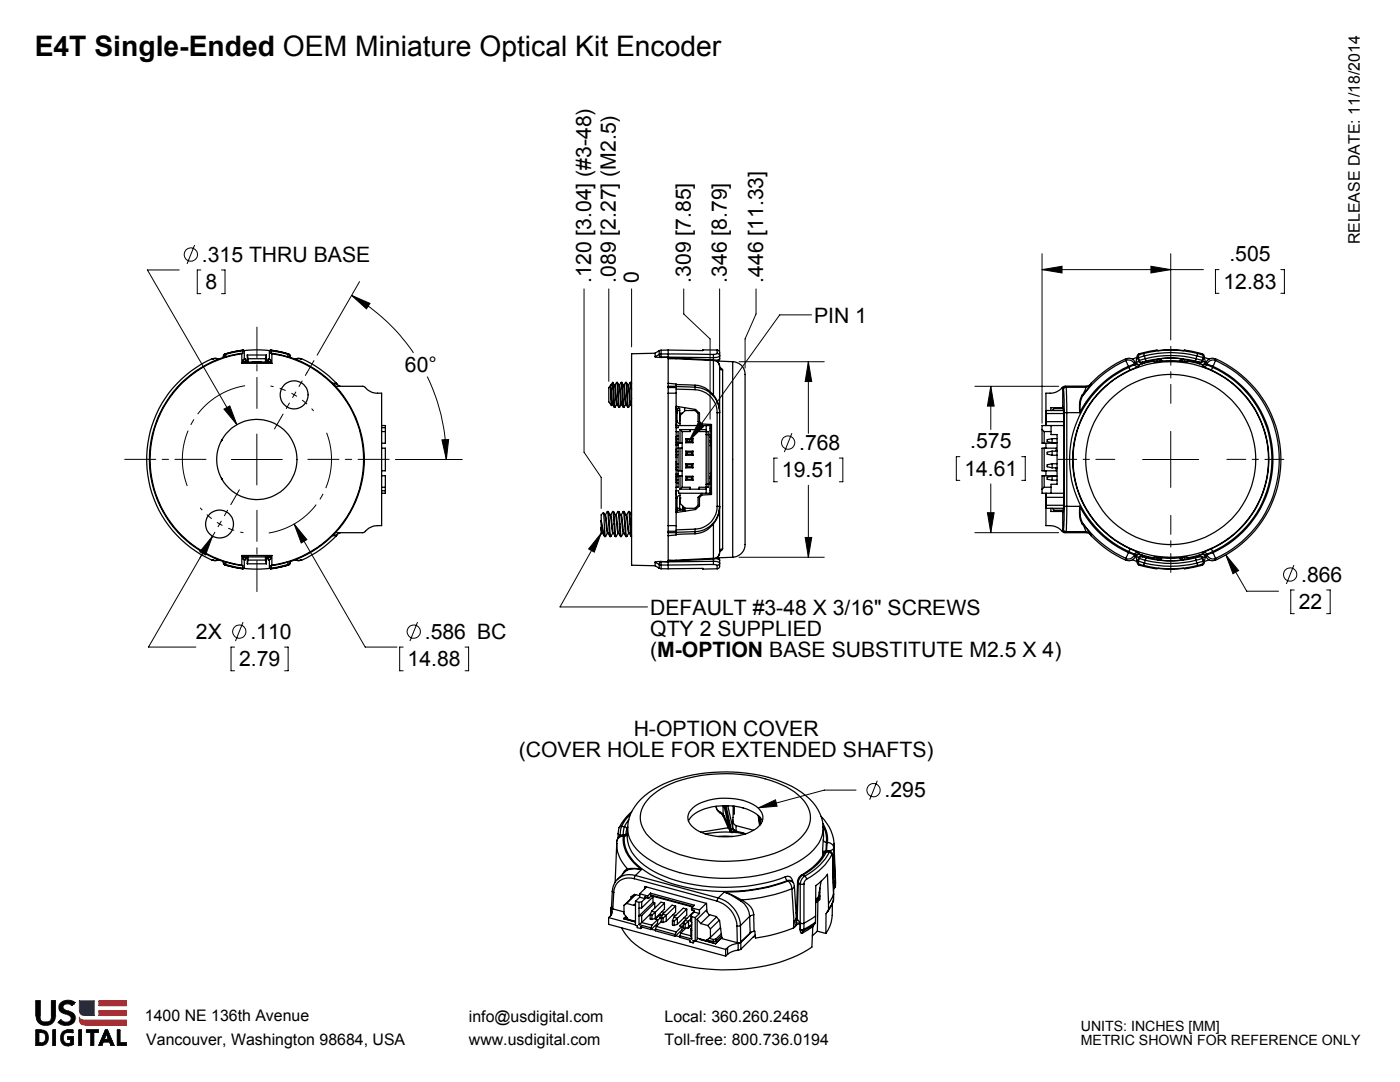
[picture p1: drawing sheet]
<svg xmlns="http://www.w3.org/2000/svg" width="279mm" height="216mm" viewBox="0 0 279 216" stroke-linecap="round" stroke-linejoin="round" font-family="sans-serif">
<g fill="none" stroke="#191924" stroke-width=".2">
<path d="M7.2 202.7a1.92 1.92 0 0 0 1.9 1.9 1.92 1.92 0 0 0 1.9-1.9v-3h-.7v3M7.2 202.7h.1M7.2 205.5a2.11 2.11 0 0 1 2.2 .6 1.6 1.6 0 0 1-1.2 2.5h-1zM7.7 206h.6a1.06 1.06 0 0 1 .9 .9 1.06 1.06 0 0 1-.7 1.2h-.8zM8.2 208.6h.1M8.3 206h.1M9.1 203.9h.1M10.3 202.7h.1M10.3 202.7a1.07 1.07 0 0 1-.4 1.1 1.07 1.07 0 0 1-1.2 .1l-.3-.1-.4-.5v-3.6h-.8v3M10.6 205.5h.5v3.1h-.5zM11.6 204l.1 .1M13.4 205.5a1.64 1.64 0 0 0-1.4 1.4 1.64 1.64 0 0 0 .9 1.7l.6 .1"/>
<path d="M13.4 205.5h.1M13.4 205.5h1.1v.6l-.4-.1a1.13 1.13 0 0 0-1.6 1 1.13 1.13 0 0 0 1.4 1.2l.2-.1M13.5 208.7h.1M13.6 201.7a1.47 1.47 0 0 1 1.4 1.7 1.47 1.47 0 0 1-1.8 1.2l-1-.2-.6-.4M13.6 201.7h.1M14.1 208.1h.1M14.1 208.1v-.7h-.6v-.5h1.1v1.5M14.3 200.6a.95 .95 0 0 0-1-.3 .95 .95 0 0 0-.7 .8l.3 .3 .7 .3M14.3 200.6h.1M14.6 208.4l-1.1 .3M14.6 208.4h.1M14.7 200.3h.1"/>
<path d="M15 200a2.17 2.17 0 0 0-3.2 .6 1.23 1.23 0 0 0 .9 1.6l.5 .2a.82 .82 0 0 1 .9 .4 .82 .82 0 0 1-.3 1 1.34 1.34 0 0 1-1.6-.3l-.6 .5M15 200h.1M15 200l-.7 .6M15.8 205.5h.5v3.1h-.5zM17.3 205.5h2.3v.5h-.9v2.6h-.5v-2.6h-.9zM21 205.5h.4l1.4 3.1h-.6l-.3-.7h-1.3l-.3 .7h-.6zM21.2 206.3l.5 1.1h-.9zM23.4 205.5h.5v2.6h1.3v.5h-1.8z"/>
</g>
<path d="M19.8 199.7h5.4v1h-5.4zM15.8 203a.87 .87 0 0 0 1.1 .6h8.3v.9h-8.1a1.17 1.17 0 0 1-1.3-1.5zM19.8 201.7h5.4v.9h-5.4z" fill="none" stroke="#c12026" stroke-width=".2"/>
<path d="M15.8 199.7h3v2.9h-2a.97 .97 0 0 1-1-1.1z" fill="none" stroke="#222b66" stroke-width=".2"/>
<g fill="none" stroke="#808080" stroke-width=".2">
<path d="M13.6 199.6h.1M8 202.7h.1M8.1 208.1h.1M8.3 205.5h.1M9 206.4h.1M9.1 204.6h.1M9.1 203.9h.1M9.7 207v.1M11 202.7h.1M11.7 201h.1M12.1 207.1h.1M12.2 203.5h.1"/>
<path d="M12.6 200.9h.1M12.8 206.3h.1M13.2 202.4h.1M13.2 204.6h.1M13.2 204h.1M13.4 206h.1M13.4 200.3h.1M13.5 208.7h.1M13.6 201.7h.1M14.2 203.2h.1M14.3 200.6h.1M14.6 208.4h.1"/>
<path d="M15 203.1h.1"/>
</g>
<path d="M10.6 205.5v3.1h.5v-3.1zM12.2 200a1.36 1.36 0 0 0-.3 1.5 1.36 1.36 0 0 0 1.3 .9l.2 .1a.78 .78 0 0 1 .8 .9 .78 .78 0 0 1-1.1 .5l-.5-.1-.4-.3-.6 .5 .2 .2a2.04 2.04 0 0 0 3.2-.9 1.55 1.55 0 0 0-1.6-1.6l-.7-.4-.1-.6 .6-.4h.6l.6 .3 .6-.6-.6-.3a2.53 2.53 0 0 0-2.2 .3zM23.4 205.5v3.1h1.8v-.5h-1.3v-2.6zM21.2 206.3l.5 1.1h-.9zM21 205.5l-1.3 3.1h.6l.3-.7h1.3l.3 .7h.6l-1.4-3.1zM17.3 205.5v.5h.9v2.6h.5v-2.6h.9v-.5zM15.8 205.5v3.1h.5v-3.1zM7.7 206l1.1 .2 .3 .4v.6a.86 .86 0 0 1-1 .9h-.4zM7.2 205.5v3.1l1.8-.1 .5-.5 .1-.6v-.8l-.2-.6-.7-.4zM7.2 199.7v3a1.92 1.92 0 0 0 1.9 1.9 1.92 1.92 0 0 0 1.9-1.9v-3h-.7l-.1 3.7a1.39 1.39 0 0 1-1.9 .4l-.2-.3-.1-.6v-3.2zM12.6 205.8l-.5 .9v.9l.4 .7 .8 .4h.7l.6-.3v-1.5h-1.1v.5h.6v.7l-.2 .1-.9-.1-.4-.8 .1-.6 .2-.5 .5-.2 1.1 .1v-.6h-1.2z" fill-rule="evenodd" fill="#000"/>
<path d="M19.8 199.7v1h5.4v-1zM19.8 201.7v.9h5.4v-.9zM15.8 203l.1 .9 .3 .4 .5 .2h8.5v-.9h-8.4l-.7-.2z" fill-rule="evenodd" fill="#c12026"/>
<path d="M15.8 199.7h3v2.9h-2a.88 .88 0 0 1-1-1.1z" fill-rule="evenodd" fill="#222b66"/>
<g fill="none" stroke="#000" stroke-width=".2">
<path d="M35.8 53.9h-6.4l17.9 30.8M38.8 48.9l-1.5 3.8M40.1 53.9h-.7v4.7h.7M44.2 53.9h.7v4.7h-.7M70.2 58.9l3.6 1.6-.7 1.1zM70.2 58.9a37.6 37.6 0 0 1 12.3 11.5M71.8 56.2l-8.5 14.7M116.6 57.6v32.6l3.4 5.1v6.2M121.5 57.6v18.5M126 57.6v11.6M136.5 57.6v5.1l5.2 4.9v16M143.6 57.6v14.2"/>
<path d="M150.9 57.6v5.1l-2.2 4.9v5.8M208 53.8h32.2M208 50.6v33.9M208 53.8l3.9-.7v1.4zM229.7 53.1l3.9 .7-3.9 .7zM233.6 50.6v17.2M243.3 53.8h-.7v4.7h.7M255.6 53.8h.7v4.7h-.7M85.3 75.1a37.5 37.5 0 0 1 3.8 16.6M147.5 72.2h17M161.3 72.2l.7 3.9h-1.3zM161.3 72.2v14.3"/>
<path d="M162 62.8h-6.4l-18.1 25.1M194.6 77.1h16.7M197.7 77.1v8.6M197.7 77.1l.7 3.9h-1.3zM44.7 81.6l1.2-.6 1.4 3.7zM46.2 91.7h10.1M51.3 86.6v10.2M78.9 91.7h13.4M88.2 87.8l1.3-.1-.4 4zM139.3 84.3l1.1 .8-2.9 2.8zM155.2 91.4h-.8v4.7h.8M158 86.4l-1.5 3.8"/>
<path d="M161.3 96.8v14.4M167.5 91.4h.7v4.7h-.7M191.6 91.1h-.7v4.7h.7M197.7 96.6v9.7M203.9 91.1h.7v4.7h-.7M228 91.7h11.2M233.6 86.1v11.2M42.4 107l-12.8 22.1h9.5M42.4 107l-1.4 3.7-1.1-.6zM58.7 104.6l14.2 24.5h6.3M58.7 104.6l2.5 3.1-1.1 .6zM120 106.4l-1.4 3.8-1.1-.7z"/>
<path d="M120 106.4l-8.2 14.7h17.4M147.5 111.2h17M160.7 107.2h1.3l-.7 4zM194.6 106.3h16.7M197.1 102.3h1.3l-.7 4zM244.7 110.7l2.5 3.1-1.1 .7zM244.7 110.7l4.1 7.3h6.4M258.2 112.7l-1.5 3.8M258.3 117.7h-.7v4.7h.7M264.8 117.7h.7v4.7h-.7M46.8 129.1h-.7v4.7h.7M48.5 124.1l-1.5 3.8"/>
<path d="M56.8 129.1h.7v4.7h-.7M80.5 129.1h-.7v4.7h.7M83.3 124.1l-1.5 3.8M92.8 129.1h.7v4.7h-.7M170.9 157.7h-6.4l-13.1 3.5M175.1 155.8l-1.5 3.8M151.4 161.2l3.4-1.6 .3 1.3z"/>
<circle cx="38.1" cy="50.8" r="1.32"/>
<circle cx="157.3" cy="88.3" r="1.32"/>
<circle cx="257.5" cy="114.6" r="1.32"/>
<circle cx="47.8" cy="126" r="1.32"/>
<circle cx="82.6" cy="126" r="1.32"/>
<circle cx="174.3" cy="157.7" r="1.32"/>
</g>
<path d="M58.7 78.8a14.9 14.9 0 0 0-4.7-1.8M58.7 78.8a14.9 14.9 0 0 1 3.9 3.2M43.8 104.6a14.9 14.9 0 0 0 4.8 1.7M43.8 104.6a14.9 14.9 0 0 1-3.9-3.3" fill="none" stroke="#000" stroke-width=".2" stroke-dasharray="15.2 1.3 1.3 1.3" stroke-dashoffset="14.6" stroke-linecap="butt"/>
<path d="M48.9 77a14.9 14.9 0 0 0-11.5 20M53.6 106.4a14.9 14.9 0 0 0 11.6-20" fill="none" stroke="#000" stroke-width=".2" stroke-dasharray="15.2 1.3 1.3 1.3" stroke-dashoffset="3.9" stroke-linecap="butt"/>
<path d="M41.1 91.7h-16.2M51.3 81.5v-16.2M61.4 91.7h16.3M51.3 101.8v16.3" fill="none" stroke="#000" stroke-width=".2" stroke-dasharray="15.2 1.3 1.3 1.3" stroke-dashoffset="9"/>
<path d="M58.7 78.8l2.6-4.4M58.7 78.8l-2.5 4.4M43.8 104.6l-2.5 4.4M43.8 104.6l2.6-4.4" fill="none" stroke="#000" stroke-width=".2" stroke-dasharray="15.2 1.3 1.3 1.3" stroke-dashoffset="14.6"/>
<path d="M61.3 74.4l1.4-2.4M56.2 83.2l-1.4 2.4M41.3 109l-1.4 2.4M46.4 100.2l1.4-2.5" fill="none" stroke="#000" stroke-width=".2" stroke-dasharray="15.2 1.3 1.3 1.3"/>
<path d="M222.5 91.7h-11.4M233.7 80.5v-11.4M244.8 91.7h11.4M233.7 102.8v11.4" fill="none" stroke="#000" stroke-width=".2" stroke-dasharray="15.2 1.3 1.3 1.3" stroke-dashoffset="11.5"/>
<g fill="#000">
<path d="M44.7 81.6l2.6 3.1-1.4-3.7zM42.4 107l-2.5 3.1 1.1 .6zM88.2 87.8l1.3-.1-.4 4zM70.2 58.9l3.6 1.6-.7 1.1zM58.7 104.6l1.4 3.7 1.1-.6zM161.3 72.2l.7 3.9h-1.3zM160.7 107.2h1.3l-.7 4zM197.7 77.1l.7 3.9h-1.3zM197.1 102.3h1.3l-.7 4zM208 53.8l3.9-.7v1.4zM229.7 53.1l3.9 .7-3.9 .7zM244.7 110.7l1.4 3.8 1.1-.7zM151.4 161.2l3.7-.3-.3-1.3z"/>
<path d="M139.3 84.3l1.1 .8-2.9 2.8zM120 106.4l-1.4 3.8-1.1-.7z"/>
</g>
<g fill="none" stroke="#000" stroke-width=".25">
<path d="M42.3 71.6h.2M42.3 71.6a22 22 0 0 0-13 20.1 22 22 0 0 0 13 20.1M42.5 71.6h.1M42.5 71.6l.7-.1 .4 .2M42.5 71.6a1.18 1.18 0 0 1 1.1 .1M44.6 71.3h.1M44.6 71.3a21.4 21.4 0 0 0-14.8 20.4 21.4 21.4 0 0 0 14.8 20.4M44.9 70.6h.1M44.9 70.6l-.2 .2-.1 .5M45 70.6v.1M45 70.6l-.3 .3-.1 .4M45 70.7l-.3 .2-.1 .4"/>
<path d="M45 70.7l.2 .5M45.2 71.2l-.6 .1M48.3 70.6a21.3 21.3 0 0 0-18.3 21.1 21.3 21.3 0 0 0 18.3 21.1M48.3 70.6v1.9M48.3 72.5h6M48.4 70.5l-3.2 .7M48.4 70.5l-.1 .1M48.5 70l-.1 .5M48.5 69.9v.1M48.5 70l-3.5 .7M48.5 69.9l-3.5 .7M48.5 69.8l-3.6 .8"/>
<path d="M48.5 69.8l.3 .2M48.5 72.2l-.2 .3M48.5 69.8v.1M48.5 72.2h5.5M48.8 71.6l-.3 .2v.4M48.8 71.6h.2v.3h.4M48.8 70l1.8-.2 3.2 .2M48.8 70v1.6M49.4 72l-.9 .1M49.4 72l.1 .2M49.4 70.8v1.2M49.4 70.8h3.8"/>
<path d="M49.4 70.8l.1 .8M49.5 72.2h-.4M49.5 71.6h3.5M49.5 71.6v.6M50.3 72.2h1.9M53 72.2h.4M53 71.6v.6M53.2 72l.8 .1M53.2 72l-.2 .2M53.2 70.8v1.2M53.2 70.8l-.2 .8M53.8 71.6l.2 .2v.4"/>
<path d="M53.8 71.6h-.2v.3h-.4M53.8 70v1.6M54 69.8l3.6 .8M54 72.2l.3 .3M54 69.8l-.2 .2M54 69.8v.1M54 69.9l3.5 .7M54 69.9l.1 .1M54.1 70v.5M54.1 70.5l3.3 .7M54.1 70l3.4 .7M54.1 70.5l.2 .1"/>
<path d="M54.3 70.6a21.3 21.3 0 0 1 18.3 21.1 21.3 21.3 0 0 1-18.3 21.1M54.3 70.6v1.9M57.4 71.2l.5 .1M57.5 70.7l.3 .2 .1 .4M57.5 70.7l-.1 .5M57.5 70.6v.1M57.5 70.6a.5 .5 0 0 1 .4 .7M57.5 70.6h.1M57.6 70.6l.3 .3v.4M57.9 71.3a21.4 21.4 0 0 1 14.8 20.4 21.4 21.4 0 0 1-14.8 20.4M57.9 71.3h.1M60 71.6h.1"/>
<path d="M60 71.6l-.3-.1-.7 .2M60 71.6a1.18 1.18 0 0 0-1.1 .1M60 71.6h.2M60.2 71.6h-.2M60.2 71.6a22.1 22.1 0 0 1 7 4.9M66.4 76.5h.8M66.5 76.6h.7M67 77.1h5.5l.3 .1a3.5 3.5 0 0 0 3.4 1.3v26.4a3.7 3.7 0 0 0-3.4 1.2l-.4 .2h-5.4M67.2 76.5v.1M67.2 76.6l.7 .5M121.8 76.9l.3 1.9a3.8 3.8 0 0 0 .5 2.5M121.8 77.6l.4 3.1"/>
<path d="M121.8 77.6l.2 3.3M121.8 76.9v.7M122 76.8l-.2 .1M122.3 76.8l.3 4.5 .5-.6M122.3 76.3v.5M122.3 76.8l-.5 .1M122.3 76.3l-.8 1.1v2.8l.5 .7M122.3 76.3l.3 .6M122.3 76.3l.4 4.9M122.6 76.9l.5 3.8M122.6 76.9h.1M122.7 76.9l.2 1.9a4 4 0 0 0 .6 2.5"/>
<path d="M123 76.3l-.3 .6M123 76.3l.5 5M123.1 76.3h.1M123.2 76.3l.3 .6M123.2 76.3l.4 4.9M123.5 76.9l.5 3.8M123.5 76.9h.1M123.6 76.9l.3 1.9a3.8 3.8 0 0 0 .5 2.5M124 76.3l-.4 .6M124 76.3l.4 5 .5-.6M124 76.3h.1M124.1 76.3l.3 .6"/>
<path d="M124.1 76.3l.4 4.9M124.4 76.9l.5 3.8M124.4 76.9h.1M124.5 76.9l.2 1.9a4 4 0 0 0 .6 2.5M124.5 76.9l.4-.6 .4 5M124.9 76.3h.1M125 76.3l.3 .6M125 76.3l.4 4.9M125.3 76.9l.5 3.8M125.3 76.9h.1M125.4 76.9l.3 1.9a3.5 3.5 0 0 0 .3 2.2M125.4 76.9l.5-.6 .1 1.4"/>
<path d="M125.8 76.3l.2 3.3M125.9 76.3l.1 .3M130.7 70.5v.7M130.7 71.2l1.1 .1M130.7 70.5l-4.7 .1v42.2l4.7 .1M131.6 70.7l.2 .6M131.6 70v.7M131.6 70l-.9 .5M131.6 70.7l-.9 .5M131.8 71.3h1.6l.1 .2M131.8 71.3h.1M131.9 70.6h1.5"/>
<path d="M131.9 70.6v.7M131.9 71.3h-.1M131.9 70.6l-.3 .1M131.9 69.9l-.3 .1M131.9 69.9v.7M131.9 71.3h1.5M133.4 76.5l1.5 .1v.1M133.4 77.3v1.2M133.4 77.1v.2M133.4 77.1h1.5v.2M133.4 70.6l9 .1M133.4 70.6v.7"/>
<path d="M133.4 69.8v.8M133.4 69.8l6.9 .2v-.2h2.8M133.4 78.5h1.5M133.4 71.3v.1M133.4 76.5v.6M133.4 78.5v26.4M133.4 77.3h1.5M133.4 71.3l9 .1M133.4 69.8l-1.5 .1M134.9 71.5l7.5 .3M134.9 76.7l3.8 .2M134.9 71.6h-1.5v4.9"/>
<path d="M134.9 71.6l7.5 .3M134.9 76.7v.4l3.8 .2M134.9 71.5v.1M134.9 77.3v1.2M134.9 71.5h-1.5M134.9 77.6l3.8 .2M134.9 78.5v26.4M138.7 77.8a4.6 4.6 0 0 1 4.4 4.5M138.7 77.3v.5M138.7 77.3a5.1 5.1 0 0 1 4.9 5M138.7 76.9v.4M138.7 76.9a4.8 4.8 0 0 1 3.7 1.9"/>
<path d="M142.4 78.8h-.2M142.4 71.9a1.21 1.21 0 0 1 1.2 1.2M142.4 71.9v6.9M142.4 70.7v.7M142.4 78.8l.8 1.5 .4 1.4M142.4 71.4v.4M142.4 71.8a1.27 1.27 0 0 1 1.2 1.3M142.4 71.8v.1M143.1 72l3.1 .2M143.1 69.8l.5 .4v.8M143.1 70.5l-.7 .2M143.1 70.5l.4 .2 .1 .3"/>
<path d="M143.1 69.8v.7M143.6 71.6l-.4 .5M143.6 73.1v9.2M143.6 71l-.4 .3-.8 .1M143.6 73.3l.6 .5M143.6 71.6l-.8 .3M143.6 71v.6M143.7 73.4l-.1-.1a.55 .55 0 0 0 .6 .5M144.2 73.8v35.7M146.2 72.2a2.67 2.67 0 0 1 2.5 3.3v32.7a2.63 2.63 0 0 1-2.5 3M146.2 72.2v39M212.1 77.6l.2 6.5"/>
<path d="M212.1 77.6l.1 .2M212.2 77.8l.2 4.5M212.6 77.1l-.2 .1-.3 .4M212.6 77.1l.2 .2M212.6 77.1h4M212.8 77.3l.1 5M212.8 77.3a.49 .49 0 0 0-.6 .5M212.8 77.3h3.9M216 78.8l-.5 1.5v2M216.2 78.8l-.6 1.5-.1 2M216.2 78.8h-.2M216.6 77.1l.1 .2"/>
<path d="M216.7 77.3l-.2 .6-.5 .9M217 77.1h-4.6l-.3 .1a3.5 3.5 0 0 1-3.4 1.3v6.4M217.6 76.7v.2M217.6 76.7l-1 .4M217.6 76.9l-1.4 1.9M217.6 76.9l-.9 .4M224.7 71.9l.5 1.2M224.7 71.9a21.6 21.6 0 0 0-8.5 6.9M224.7 71.9a1.3 1.3 0 0 1 1.7 .8M224.9 71.6l-.2 .3M224.9 71.6a1.28 1.28 0 0 1 1.7 .7M224.9 71.6a18.6 18.6 0 0 0-7.3 5.1"/>
<path d="M225.2 73.1a20.6 20.6 0 0 0-9.7 9.2M225.2 73.1l.1 .2M225.3 73.3l.2 .5M225.3 73.3a20.2 20.2 0 0 0-11.8 18.4 20.2 20.2 0 0 0 11.8 18.4M225.5 73.8a19.6 19.6 0 0 0-11.4 17.9 19.6 19.6 0 0 0 11.4 17.8M226.4 72.7l-1.2 .4M226.4 72.7h.1M226.4 72.7l-1.1 .6M226.4 72.7a.57 .57 0 0 0 .8 .4M226.6 72.3l-.2 .4M226.6 72.3v.1M226.6 72.4l.3 .3 .5 .1"/>
<path d="M226.6 72.4l-.2 .3M226.8 72.3l.4 .5M227 71.3l.3 .8M227 71.3l-.2 1M227 71.3l.2 .1M227 71.3h.1M227 71.3l-1 .3M227.2 73.1l-1.7 .7M227.2 71.4l.2 .5M227.3 72.1l.2 .3 .4 .1M227.3 72.1l-.5 .2M227.3 70.6l.2 .1"/>
<path d="M227.3 70.6l1.8-.4a29.5 29.5 0 0 1 9.1 0l1.8 .4M227.3 70.6l-.3 .3v.4M227.4 72.8l-.2 .3M227.4 71.9l.1 .3h.5M227.4 71.9l-.1 .2M227.5 70.7l-.2 .2-.1 .5M227.9 72.5l.1 .1M228 72.2l-.1 .3M228.3 70.5l-.8 .2M228.3 70.5l.1 .5M228.3 70.5a21.8 21.8 0 0 1 10.7 0M228.4 71l-1.2 .4"/>
<path d="M228.4 71a20.8 20.8 0 0 1 10.5 0M228.4 71l.2 .6M228.6 71.6l-1.2 .3M228.6 71.6l.1 .4M228.6 71.6a20.5 20.5 0 0 1 10.1 0M228.7 72l-.7 .2M228.7 72a20.6 20.6 0 0 1 9.9 0M230.9 71.8l-3 .7M230.9 71.8v.3M231.4 71.6l-.5 .2M231.4 71.9h.3v.1M231.4 71.6v.3"/>
<path d="M231.4 71.6l2-.2 2.5 .2M231.4 71.6h.1M231.7 72l-1.2 .2-.5-.1-2.6 .7M231.7 72h.1M231.7 72h3.8M235.5 72h.1M235.5 72l1.3 .2 .5-.1 2.6 .7M235.9 71.6h.1M235.9 71.6v.3M235.9 71.6l.5 .2M235.9 71.9h-.4v.1M236.4 71.8l3 .7"/>
<path d="M236.4 71.8v.3M238.6 72l.7 .2M238.7 71.6l1.2 .3M238.7 71.6l-.1 .4M238.9 71l1.2 .4M238.9 71l-.2 .6M239 70.5l.7 .2M239 70.5l-.1 .5M239.3 72.2l.1 .3M239.4 72.5l-.1 .1M239.7 70.7a.5 .5 0 0 1 .4 .7M239.9 72.8l.2 .3"/>
<path d="M239.9 71.9l-.2 .3h-.4M239.9 71.9l.1 .2M240 70.6l-.3 .1M240 70.6l.2 .2 .1 .5M240 72.1l-.1 .3-.5 .1M240 72.1l.5 .2M240.1 73.1l1.7 .7M240.1 71.4l-.2 .5M240.3 71.3l-.3 .8M240.3 71.3l.2 1M240.3 71.3l1 .3M240.3 71.3l-.2 .1"/>
<path d="M240.3 71.3h.1M240.5 72.3l-.4 .5M240.7 72.4l-.4 .4h-.4M240.7 72.4l.1 .3M240.7 72.3l.2 .4M240.7 72.3v.1M240.8 72.7l1.2 .6M240.8 72.7a.63 .63 0 0 1-.7 .4M240.9 72.7l1.2 .4M240.9 72.7h-.1M241.8 73.8a19.6 19.6 0 0 1 11.4 17.9 19.6 19.6 0 0 1-11.4 17.8M242 73.3l-.2 .5"/>
<path d="M242 73.3a20.2 20.2 0 0 1 11.8 18.4 20.2 20.2 0 0 1-11.8 18.4M242.1 73.1a20.4 20.4 0 0 1 11.9 18.6 20.4 20.4 0 0 1-11.9 18.6M242.1 73.1l-.1 .2M242.4 71.6l.2 .3M242.4 71.6a1.28 1.28 0 0 0-1.7 .7M242.4 71.6a21.9 21.9 0 0 1 13.2 20.1 21.9 21.9 0 0 1-13.2 20.1M242.6 71.9a21.7 21.7 0 0 1 12.7 19.8 21.7 21.7 0 0 1-12.7 19.7M242.6 71.9l-.5 1.2M242.6 71.9a1.3 1.3 0 0 0-1.7 .8M44.2 95.4l.1 .2M44.2 95.5l.1 .1M44.3 87.8l-.1 .1"/>
<path d="M44.3 87.8l-.1 .2M44.3 87.7h.1M44.3 87.7v.1M44.3 95.6v.1M76.2 84.9h.7v3.5h-.7M76.2 89.4h.7v4.5h-.7M76.2 94.9h.7v3.5h-.7M76.2 86.1h.7M76.2 85.3h.7M76.2 97.9h.7M76.2 97.2h.7M122.2 80.7l-.1 .2"/>
<path d="M122.2 80.7h.1M123.1 80.7h.1M124 80.7l-.4 .6h-.1M124 80.7h.1M124.9 80.7h.1M125.8 80.7l-.4 .6h-.1M125.8 80.7h.1M134.9 96.3l.4 .1M134.9 88.8h.4M134.9 94.5h.4M134.9 86.1h.4v11.1h-.4M134.9 98.4h.1"/>
<path d="M134.9 81.3h.1M134.9 81.1l3.9 .6 .8 .7v1.7l.5 .5 1.9 .1v14l-1.9 .1-.5 .5v1.6l-.8 .8-3.9 .6M134.9 98.6h.1M134.9 81.4h.1M134.9 94.7h.1M134.9 92.1h.1M134.9 89.6h.1M134.9 87.1h.1M135 84.8h.1M135 96.3h.1M135 93.7h.1M135 91.3h.1"/>
<path d="M135 88.8h.1M135 98.4v-.5h.4v.5h6.3M135 84.8v.5h.3v-.4h6.4M135 99.3h.1M135 95.1h.3M135 88.3h.3M135 81.8h.1M135 82.2h.1M135 99.4h.1M135 87.6h.3M135 93.2h.3M135 92.6h.3"/>
<path d="M135 90.7h.3M135 90.1h.3M135 95.7h.3M135 82.2l.1 .2M135 81.5v.3M135.1 99.4v2.4h.5l.1-2.4M135.1 81.9h.5M135.3 87l-.4 .1M135.3 94.9h.8M135.3 88.4h.8M135.3 89.4h.8M135.3 93.9h.8"/>
<path d="M135.4 81.2v.3h-.4M135.6 82.4h.6M135.7 99.4h.1M135.7 84l-.1-2.5h-.5v2.7l.3 .2 .3 .1M135.7 98.9l-.3 .1-.3 .4M135.7 84.9v-2l1-1h2l.6 .6v1.6l.8 .8M135.7 85.7v2.7M135.7 89.4v4.5M135.7 94.9v2.7M135.7 98.4v2l1 1h2l.6-.6v-1.6l.8-.8M135.7 85.7h5.2M135.7 85.7l.4 .4"/>
<path d="M135.7 97.6h5.2M136.1 97.2h1.6v.4M136.1 86.1v11.1M136.1 97.2l-.4 .4M136.6 81.4v.6M136.9 87.5l.2 .2M136.9 87.5h1.4M136.9 88.3h1.4M136.9 87.5v.8M136.9 90v.8M136.9 92.5v.8M136.9 95v.8"/>
<path d="M136.9 90l.2 .2M136.9 90h1.4M136.9 90.8h1.4M136.9 92.5l.2 .2M136.9 92.5h1.4M136.9 93.3h1.4M136.9 95l.2 .2M136.9 95.8h1.4M136.9 95h1.4M137.1 87.7h1M137.1 88.1h1M137.1 87.7v.4"/>
<path d="M137.1 90.2v.4M137.1 92.7v.4M137.1 95.2v.4M137.1 88.1l-.2 .2M137.1 90.2h1M137.1 90.6h1M137.1 93.1h1M137.1 92.7h1M137.1 90.6l-.2 .2M137.1 95.6h1M137.1 95.2h1M137.1 93.1l-.2 .2"/>
<path d="M137.1 95.6l-.2 .2M137.7 85.7v.4h-1.6M138.1 87.7v.4M138.1 90.2v.4M138.1 92.7v.4M138.1 95.2v.4M138.1 88.1l.2 .2M138.1 90.6l.2 .2M138.1 93.1l.2 .2M138.1 95.6l.2 .2M138.3 87.5l-.2 .2M138.3 87.5v.8"/>
<path d="M138.3 90v.8M138.3 92.5v.8M138.3 95v.8M138.3 90l-.2 .2M138.3 92.5l-.2 .2M138.3 95l-.2 .2M139.5 85.7v.4h1.8v11.1h-1.8v.4M140.9 84.9v13.5M140.9 86.7h.8M140.9 96.6h.8M141.7 94.4l.3 .4M141.7 98h.2"/>
<path d="M141.7 98.4v.1M141.7 85.5l.2 .4M141.7 95.1h.3M141.7 95.4h.3M141.7 88h.3M141.7 88.3h.3M141.7 96h.3M141.7 87.3h.3M141.7 84.9v13.5M141.7 95.5h.3M141.7 87.8h.3M141.7 96.3h.3"/>
<path d="M141.7 97.4l.2 .1M141.7 87.1h.3M141.7 84.9h.3l-.1 .4M141.7 84.7v.2M141.7 98.5v.2M141.7 84.9h.1M141.9 98l.1 .4-.3 .1M141.9 85.3l-.2 .1M141.9 85.3l.1 .1M141.9 97.5l-.2 .3M141.9 97.5h.1M141.9 85.9l-.2 .1"/>
<path d="M142 88.6l-.3 .3M142 97.9l-.1 .1M142 85.8l-.1 .1M143.1 82.3h.5M143.1 82.3v18.7M143.6 82.3v18.7M208 85.7l.4 .4M208.4 86.1h1.4M208.4 97.2h1.4M208.4 97.2l-.4 .4M208.4 86.1v2.3M208.4 89.4v4.5"/>
<path d="M208.4 94.9v2.3M208.7 88.4v1M208.7 93.9v1M208.8 98.4l-.1 6.5a3.7 3.7 0 0 1 3.4 1.2l.4 .2h4.5M208.8 81.9h3.5M208.8 99.2h3.5M208.8 84.1h3.5M208.8 82.5h3.5M209.8 84.9v1.8h1.2v9.9h-1.2v1.8M210 87.5h1M210 88.3h1M210 90h1"/>
<path d="M210 90.8h1M210 92.5h1M210 93.3h1M210 95.8h1M210 95h1M210 87.5v.8M210 90v.8M210 92.5v.8M210 95v.8M210 95l-1 .2v.4l1 .2M210 87.5l-1 .2v.4l1 .2M210 90l-1 .2v.4l1 .2"/>
<path d="M210 92.5l-1 .2v.4l1 .2M210.8 95v-.1h-2.8v3.5h4.3M211 89.9h-.2v-.5h-2.8v4.5h2.8v-.5h.2M212.2 81.4h-2.5v.5M212.2 81.5h-1.8l-.4 .4M212.3 84.1v14.6l-.2 3.6v3.4M212.3 84.9h-4.3v3.5h2.8v-.1M212.4 82.3h.5M212.4 82.3v18.7M212.9 82.3h2.6M212.9 82.3v18.7M42.3 111.8h.2"/>
<path d="M42.5 111.7l-.2 .1M42.5 111.7v.1M43.5 111.7l-.6 .1-.4-.1M43.6 111.7a1.18 1.18 0 0 1-1.1 .1M44.6 112l.1 .5 .3 .1M44.6 112v.1M44.6 112.1a.55 .55 0 0 0 .4 .6M44.6 112h.1M44.7 112l.5 .2M44.7 112l-.1 .4 .3 .3M44.9 112.7l3.6 .8M44.9 112.7h.1"/>
<path d="M45 112.7l3.5 .8M45 112.6l3.5 .8M45 112.6v.1M45.2 112.2l3.2 .7M45.2 112.2l-.2 .4M48.3 112.8l.1 .1M48.3 110.8v2M48.3 110.8l.2 .3M48.3 110.8h6M48.4 112.9l.1 .5M48.5 113.4v.1M48.5 113.5h.1"/>
<path d="M48.5 111.2l.9 .1M48.5 111.1v.5l.3 .1M48.5 111.1h5.5M48.8 113.4l1.8 .2 3.2-.2M48.8 111.7v1.7M48.8 113.4l-.3 .1M49.1 111.1l.4 .1M49.4 111.5h-.4v.2h-.2M49.4 111.3v1.2M49.4 112.5h3.8M49.5 111.8h3.5M49.5 111.2v.6"/>
<path d="M49.5 111.2l-.1 .1M49.5 111.8l-.1 .7M53 111.2v.6M53 111.2l.2 .1M53 111.8l.2 .7M53.2 111.5h.4v.2h.2M53.2 111.3v1.2M53.4 111.1l-.4 .1M53.8 113.4l.2 .1M53.8 111.7v1.7M54 111.2l-.8 .1M54 111.1v.5l-.2 .1"/>
<path d="M54 113.5h.1M54.1 112.9v.5M54.1 113.4l-.1 .1M54.3 110.8l-.3 .3M54.3 110.8v2M54.3 112.8l-.2 .1M57.4 112.2l-3.3 .7M57.4 112.2l.1 .4M57.5 112.6l-3.4 .8M57.5 112.6v.1M57.5 112.7l-3.5 .8M57.5 112.7h.1"/>
<path d="M57.6 112.7l-3.6 .8M57.9 112l-.5 .2M57.9 112v.4l-.3 .3M57.9 112h.1M57.9 112l-.1 .5-.3 .1M57.9 112.1v.4l-.4 .2M58.9 111.7a1.18 1.18 0 0 0 1.1 .1M58.9 111.7l.8 .1 .3-.1M60 111.7v.1M60 111.7l.2 .1M60 111.8h.2M66.4 106.9h.8"/>
<path d="M66.5 106.8h.7M67.2 106.9a22.1 22.1 0 0 1-7 4.9M67.2 106.8v.1M67.9 106.3l-.7 .5M120 103.9v.3a4.5 4.5 0 0 0 .7 2.9M120 105.3l.1 1.2zM120 103.9l.7 3.1M120 105.3l.1 1 .2 .1M120 103.9v1.4M120.2 106.4l-.1 .1M120.4 102.3l-.4 .4v1.2M120.7 105.9l-.3-3.6a2.4 2.4 0 0 1 .5 1.8l.2 2.1 .1 .2h.2"/>
<path d="M120.7 105.9v1.1M120.7 105.9l.2 1.1M120.7 107v.1M120.7 102.7h.1M120.8 102.7l.2 1.4a4.9 4.9 0 0 0 .7 3M121.2 102.1l-.4 .6M121.2 102.1l.3 2.5M121.2 102.1h.2M121.2 106.4l-.3 .7h-.2M121.5 104.6l.2 2.5M121.5 104.6h.1M121.6 104.6l-.2-2.5a6 6 0 0 1 .7 3.4l.2 .9"/>
<path d="M121.6 104.6l.3 2.4M121.8 102.7h.1M121.9 102.7l.2 1.4a4.9 4.9 0 0 0 .7 3M122.3 102.1l-.4 .6M122.3 102.1l.3 2.5M122.3 102.1h.1M122.3 106.4h.1M122.3 106.4l-.4 .7h-.2M122.4 102.1a6 6 0 0 1 .8 3.4l.1 .8 .2 .1M122.4 102.1l.3 2.5M122.6 104.6l.2 2.5M122.6 104.6h.1"/>
<path d="M122.7 104.6l.2 2.5M122.8 107.1h.1M122.8 102.7h.1M122.9 102.7l.3 1.4a4.9 4.9 0 0 0 .7 3M123.3 102.1l-.4 .6M123.3 102.1l.3 2.5M123.3 102.1h.2M123.4 106.4l-.5 .7M123.5 102.1a5.7 5.7 0 0 1 .7 3.4l.2 .8 .1 .1M123.5 102.1l.2 2.5M123.6 104.6l.3 2.5M123.6 104.6h.1"/>
<path d="M123.7 104.6l.3 2.5M123.9 107.1h.1M123.9 102.7h.1M124 102.7l.2 1.4a4.9 4.9 0 0 0 .7 3M124.4 102.1l-.4 .6M124.4 102.1l.3 2.5M124.4 102.1h.1M124.4 106.4l-.4 .7M124.7 104.6l.2 2.5M124.7 104.6h.1M124.8 104.6l-.2-2.5a5.7 5.7 0 0 1 .7 3.4l.1 .8 .2 .1M124.8 104.6l.2 2.2 .1 .2"/>
<path d="M125 102.7h.1M125.1 102.7l.2 1.4a4.9 4.9 0 0 0 .7 3M125.4 102.1l-.3 .6M125.4 102.1l.3 2.5M125.4 102.1h.2M125.5 106.4l-.4 .7h-.2M125.7 104.6l.3 2.5M125.7 104.6h.1M125.8 104.6l.2 2.2M126 107.1h.1M126 102.8l-.4-.7 .2 2.5M126 102.7h.1"/>
<path d="M130.7 112.2v.7M130.7 112.9l.9 .5M130.7 112.2l.9 .4M131.6 112.6l.3 .1M131.6 113.4l.3 .1M131.6 112.6v.8M131.8 112l-1.1 .2M131.8 112l.1 .1v.6M131.8 112h.1M131.8 112l-.2 .6M131.8 112l1.6 .1M131.9 112.7h1.5"/>
<path d="M131.9 112.7v.8M131.9 113.5h1.5M133.4 106.9v4.9M133.4 104.9v1.1M133.4 106v.3M133.4 112.1v.6M133.4 113.5h9.7M133.4 112.7v.8M133.4 111.8h1.5M133.4 104.9h1.5M133.4 111.8l1.5 .1M133.4 106.3v.6"/>
<path d="M133.4 111.9v.2M133.4 106h1.5M133.5 111.8l-.1 .3M134.9 106.6v.2l-1.5 .1M134.9 111.8v.1M134.9 104.9v1.1M134.9 106v.3h-1.5M135 102.1h.1M135 102.2h.1M135 101.6h.1M135.1 101.7l-.1 .6M135.1 101.4h.5"/>
<path d="M135.6 101.7h.6v.4M135.6 101.6h.7M136.3 101.3h.3v.5M136.3 101v1.1M136.3 101.8h.3M136.6 101.8h.1M136.6 101.8v.2M136.7 101.4v.6M138.7 105.6v.5M138.7 106.1v.4M138.7 106.5l-3.8 .1M138.7 106.1l-3.8 .1v.4"/>
<path d="M138.7 105.6l-3.8 .1M142.2 104.5l.2 .1M142.4 104.6v6.8M142.4 104.6a4.9 4.9 0 0 1-3.7 1.9M142.4 111.4l-7.5 .4M142.4 112v.6M142.4 112.6l-9 .1M142.4 112h.2a.97 .97 0 0 1 1 .4M142.4 112.6l.7 .2M142.4 111.4v.1M142.4 112l-9 .1M142.4 111.5v.5"/>
<path d="M142.4 111.5l-7.5 .4M142.8 111.4l.8 .4M143.1 101a4.5 4.5 0 0 1-4.4 4.6M143.1 101h.5M143.1 112.8v.7M143.2 111.2l.3 .3 .1 .3M143.6 110.3a1.27 1.27 0 0 1-1.2 1.2M143.6 112.4v.8l-.5 .3M143.6 101a5.1 5.1 0 0 1-4.9 5.1M143.6 101a5.5 5.5 0 0 1-1.2 3.6M143.6 110.3a1.21 1.21 0 0 1-1.2 1.1M143.6 101v9.3"/>
<path d="M143.6 112.4l-.2 .3-.3 .1M143.6 111.8v.6M144.2 109.5a.6 .6 0 0 0-.6 .6l.1-.2M144.2 109.5l-.1 .2-.5 .3M146.2 111.2l-2.9 .1M208.8 101.4h3.5M208.8 100.8h3.5M209.7 101.4v.7h2.5M210 101.4l.4 .4h1.8M212.1 105.7l.2 .5h.3M212.2 105.6a.49 .49 0 0 0 .6 .5M212.2 105.6l-.1 .1"/>
<path d="M212.4 101h.5M212.4 101l-.2 4.6M212.6 106.2h4M212.8 106.1h3.9M212.8 106.1l-.2 .1M212.9 101l-.1 5.1M212.9 101h2.6M215.5 101l.1 2.1 .6 1.5M215.5 101a20.3 20.3 0 0 0 9.7 9.3M215.5 101v2.1l.5 1.4M216 104.5l.2 .1M216 104.5l.4 .6 .3 1"/>
<path d="M216.2 104.6a22.2 22.2 0 0 0 8.5 6.8M216.2 104.6l1.4 1.9M216.6 106.2l.6 .2 .4 .2M216.7 106.1l.5 .1 .4 .3M216.7 106.1l-.1 .1M217.6 106.6v.1a20.1 20.1 0 0 0 7.3 5.1M217.6 106.5v.1M224.7 111.4l.2 .4M225.2 110.3l-.5 1.1M225.2 110.3l1.2 .4M225.3 110.1l1.1 .5M225.3 110.1l-.1 .2"/>
<path d="M225.5 109.5l1.7 .7M225.5 109.5l-.2 .6M226 111.7l1 .4M226.4 110.7a1.25 1.25 0 0 1-1.7 .7M226.4 110.7l.2 .4M226.4 110.6v.1M226.4 110.6l.2 .3M226.6 111.1a1.28 1.28 0 0 1-1.7 .7M226.6 110.9v.2M226.8 111.1l.5 .1M226.8 111.1l.2 1M227 112.1v.4l.3 .2"/>
<path d="M227 112.1h.1M227.2 110.2l.2 .4M227.2 110.2a.59 .59 0 0 0-.8 .4M227.2 112l1.2 .4M227.2 112v.4l.3 .2M227.2 112l-.2 .1M227.2 110.6l-.4 .5M227.3 111.2l-.3 .9M227.3 111.2l.1 .2M227.3 112.7a20.4 20.4 0 0 0 8.8 .7h1.2l2.7-.7M227.4 110.6l.6 .2a7 7 0 0 0 3.1 .4l.6 .1M227.4 110.6h-.5l-.3 .3"/>
<path d="M227.4 111.4l1.2 .4M227.4 111.4l-.2 .6M227.5 112.6l.8 .2M227.5 112.6l-.2 .1M227.9 110.9l.1 .2M227.9 110.9l3 .7M227.9 110.9h-.3l-.3 .3M228 110.7l-.1 .2M228 111.1l.7 .2M228 111.1a.5 .5 0 0 0-.6 .3M228.3 112.8a21.8 21.8 0 0 0 10.7 0M228.4 112.4l-.1 .4"/>
<path d="M228.4 112.4a21.9 21.9 0 0 0 10.5 0M228.6 111.8a20.5 20.5 0 0 0 10.1 0M228.6 111.8l-.2 .6M228.7 111.3l-.1 .5M228.7 111.3a20.6 20.6 0 0 0 9.9 0M230.9 111.2v.4M230.9 111.6l.5 .1M231.4 111.5h.3M231.4 111.7v.1M231.4 111.5v.3M231.4 111.5v.2M231.4 111.8l1.5 .1 3-.1"/>
<path d="M231.7 111.3l1.3 .1 2.5-.1M231.7 111.3h.1M231.7 111.3v.2M235.5 111.3h.1M235.5 111.5h.4M235.5 111.3v.2M235.9 111.7v.1M235.9 111.5v.3M235.9 111.5v.2M236.4 111.6l-.5 .1M236.4 111.2v.4M238.6 111.3l.1 .5"/>
<path d="M238.7 111.8l.2 .6M238.9 112.4l.1 .4M239.3 111.1l-.7 .2M239.3 111.1a.5 .5 0 0 1 .6 .3M239.3 110.7l.1 .2M239.4 110.9l-3 .7M239.4 110.9l-.1 .2M239.4 110.9l.4 .1 .2 .2M239.7 112.6l-.7 .2M239.7 112.6l.3 .1M239.9 110.6l-.6 .2a7.2 7.2 0 0 1-3.1 .4l-.7 .1M239.9 110.6h.5l.3 .3"/>
<path d="M239.9 111.4l-1.2 .4M239.9 111.4l.2 .6M240 111.2l.3 .9M240 111.2l-.1 .2M240.1 110.2l-.2 .4M240.1 110.2a.65 .65 0 0 1 .7 .4M240.1 110.6l.4 .5M240.1 112l-1.2 .4M240.1 112a.5 .5 0 0 1-.4 .6M240.1 112l.2 .1M240.3 112.1h.1M240.3 112.1v.3l-.3 .3"/>
<path d="M240.5 111.1l-.5 .1M240.5 111.1l-.2 1M240.7 110.9v.2M240.7 111.1a1.28 1.28 0 0 0 1.7 .7M240.8 110.6l.1 .1M240.8 110.6l-.1 .3M240.9 110.7a1.25 1.25 0 0 0 1.7 .7M240.9 110.7l-.2 .4M241.3 111.7l-1 .4M241.8 109.5l-1.7 .7M241.8 109.5l.2 .6M242 110.1l-1.2 .5"/>
<path d="M242 110.1l.1 .2M242.1 110.3l-1.2 .4M242.1 110.3l.5 1.1M242.6 111.4l-.2 .4M129.8 159a18.7 18.7 0 0 1 9.9-4.2 28.5 28.5 0 0 1 18.1 2.8 7.1 7.1 0 0 1 3.9 5.7 6.9 6.9 0 0 1-3.3 5.1 26.1 26.1 0 0 1-15.2 3.4 22 22 0 0 1-13-4.2 5.3 5.3 0 0 1-1.5-7.3zM122.2 177.8l-.2 3.4 .3 .2M122.2 177.8l.3 .3M122.5 178.1l-.2 3.3M123.1 168.3a7.1 7.1 0 0 0 2.1 5.1M123.1 168.3l-.3 7.7M123.1 167.8v.5M123.3 175.4l-.1 .1a3.5 3.5 0 0 0-1 2.3"/>
<path d="M123.4 166.3v.2l.4 .1M123.4 166.3l-.1 1M123.6 165.1l-.2 1.2M123.8 166.6l.6 .1M123.8 166.6v.2M124 164.9l-.2 1.7M124 164.9h-.2l-.2 .2M124 164.9l.6 .1M124.4 166.9a6.9 6.9 0 0 0 2.8 6l.8 .6M124.4 166.9a1.2 1.2 0 0 0-1.3 .9M124.4 166.9h.2M124.5 166.7a1.28 1.28 0 0 0-1.4 1.1"/>
<path d="M124.5 166.7l-.1 .2M124.5 166.7h.1M124.6 166.9a7.1 7.1 0 0 0 3.3 6.3 26.7 26.7 0 0 0 14.3 4.6 35.2 35.2 0 0 0 14.9-2.1M124.6 165l-.2 1.7M124.6 165l.4 .2 .1 .3M124.6 166.7v.2M125 166.4l-.3 .3h-.3M125 166.4v.2M125.1 165.5l-.1 .9M125.2 173.6l-1.9 1.8M125.2 166.4l-.6 .3M125.2 166.5l-.3 .3-.3 .1"/>
<path d="M125.2 173.4v.2M125.2 173.4a6.1 6.1 0 0 1 2.8 .1M125.2 173.4l-.5 .3-.3 .6M125.2 165.1l-.1 .4M125.3 165a9.6 9.6 0 0 1 5.1-7.4 29.7 29.7 0 0 1 18.5-3.3 23.6 23.6 0 0 1 11.9 4.5 8.5 8.5 0 0 1 3.5 6.2M125.3 165a6.6 6.6 0 0 0 3.1 5.7 23.9 23.9 0 0 0 12.6 4.4 32.4 32.4 0 0 0 18.2-3.1 9.4 9.4 0 0 0 5-5.9l.1-1.1v2.6M125.3 165a7.4 7.4 0 0 0 3.4 7.7 27.8 27.8 0 0 0 15.9 4.4 33.3 33.3 0 0 0 12.1-2.2M125.3 165h.1M125.5 163.5l-.9 1.5M125.8 162.5a7.6 7.6 0 0 0-1.8 2.4M126.1 162l-.4 .3a10.2 10.2 0 0 0-2.1 2.8M126.6 175.3a3 3 0 0 0-4.1 2.8"/>
<path d="M126.6 175.3l16.5 4.5M126.7 178.5v.1M126.8 178.5l-2.3 2.2M126.8 174.7l-.2 .6M126.8 174.7a3.5 3.5 0 0 0-3.5 .7M126.8 174.7l16.5 4.5M126.8 179.8v4.8l.4 .1v.4l.7 .2M126.8 179.8l.7 .3M126.9 178.5l-1.8 1.8M127.7 178.7l-1.1-.2-.7 .4v.5M127.7 178.3l1.6 .5M127.7 179l-.9 .8"/>
<path d="M127.7 179l1 .3M127.7 178.3v.7M128 173.5a5 5 0 0 0-2.8 .1M128 173.5l-1.2 1.2M128.1 180l-.6 .1M128.1 180v1.2M128.6 177.4l.1-.5 12.3 3.4 .1 1.6 .4 .6 1.4 .4 .7 .8 .5 3.6 3 .8M128.7 179.3l-.6 .7M128.7 179v.3M128.7 179l.7 .3M128.7 179l.6 .1M129 177l-1.3 1.3"/>
<path d="M129.3 178.8v.3M129.3 179.1l.1 .2M129.8 178.2l8.8 2.4-.6 .6M129.8 178.2l-.5 .6M129.8 178.2v.4M129.8 178.6l8.5 2.3M129.8 178.6l.2 .2M130 178.8l8.2 2.2M130 178.8l-.6 .5M130.3 179v1.1M130.4 178.9l-2.3 2.3M137.4 163.8a5.7 5.7 0 0 1 4-2.6 12.3 12.3 0 0 1 9.6 1.2l.8 .8 .4 .6"/>
<path d="M138.3 161.2a11 11 0 0 1 8.3-1.8 7.8 7.8 0 0 1 5.1 2.3 2.37 2.37 0 0 1-.6 3.5 12.4 12.4 0 0 1-11.6 .7l-.6-.4a2.57 2.57 0 0 1-1.4-3.4zM142.9 160.9l.2 .6 .5 .5M143 161.1l.1 .5 .7 .6M143.1 179.8a5.6 5.6 0 0 1 4 5M143.3 166.9h3M143.3 179.2a6.2 6.2 0 0 1 4.5 5.5M143.3 179.2l-.2 .6M143.6 162l.7 .5M143.6 162l.2 .2M143.8 162.2l.4 .4M144.2 162.6l.1 .2M144.3 162.8h.2"/>
<path d="M144.3 162.8l1.1 2.5M144.3 160.8v1.7M144.3 162.5l.2 .3M144.3 162.5l-.1 .1M144.5 160.8l1.2 4.9M144.5 162.8l1 2.3M144.6 178l3.4 1.6M144.6 178l1.3 .6 2 1.2M144.6 178l-1.3 1.2M144.7 160.8l1.2 5.2M144.9 160.8l1 4.7M145.2 160.8l1 4.3"/>
<path d="M145.3 165.2l-5.4 .9M145.4 165.3l.2 .2M145.4 165.3h.2M145.7 165.7l.3 .4M145.7 165.7l.2 .3M145.9 166.1h-2.3l-2.9 .3M145.9 166l.1 .1M145.9 165.5l.4-.1 .1 .5M145.9 166h.2M145.9 165.5l.2 .5M146 166.1h.2M146.1 166.1h.1"/>
<path d="M146.2 163.5l.1 2 .6 .3M146.3 166.1l2.5 .3M146.3 160.8v3.2l.2 .5 .4 .2M146.4 165.9h.1M146.4 165.9l-.3 .1M146.4 165.6l.1 .3M146.4 165.6h.1M146.5 165.9l-.3 .2-.1-.1M146.5 165.9h.1M146.5 160.9v1.6M146.6 165.7l-.1 .2M146.7 165.7l-.2 .2"/>
<path d="M146.9 164.7l3.5 1M146.9 165.8l2 .6M146.9 164.7v1.1M147.9 179.8a3.8 3.8 0 0 1 1.7 3M147.9 166.1l-.1 .1M148 179.6l.6 .3a3.2 3.2 0 0 1 1.8 2.6M148 179.6l-.1 .2M148.2 166.2v.1M151.3 162.7l.3 2M151.4 162.8l.3 1.8M151.7 163.1l.1 1.3M156.7 174.9a.99 .99 0 0 1 1.5 1"/>
<path d="M156.7 174.9l.1 .5 .3 .3M157.1 175.7l.8 .1M157.1 175.7l.2 .1M157.3 175.8a34.3 34.3 0 0 1-12.7 2.2M157.3 175.8a2.25 2.25 0 0 1 .7 1.5M157.3 175.8h.6M157.9 175.8a1.17 1.17 0 0 1 .6 1M158 177.3a34.6 34.6 0 0 1-10 2.3M158 177.3l.4 6.5M158.2 175.9v.1M158.5 176.8l-.1 .3-.4 .2M158.5 176.8l.4 6.4"/>
<path d="M159.2 176l-.2 7.3 .1 .1M159.2 176l.1 .1M159.3 176.1l.4 .3M159.3 176.1l-.2 7.3M159.7 176.4h.7M159.7 176.4v9.1M159.9 174.6l-.5 .5-.2 .9M159.9 174.6h.3M160.2 174.6l-.2 .1a2.05 2.05 0 0 0-.7 1.4M160.2 174.6l.4 .2M160.4 176.4v7.8M160.6 174.8a2.04 2.04 0 0 0-.9 1.6"/>
<path d="M160.6 174.8l.3 .3 .1 .3M161 175.4l-.5 .6-.1 .4M162.9 180h-.1M162.9 179.4v.6M163.2 179.7l-.4 .4M163.2 179.7l-.1 6.1M163.6 178h-.1M163.6 178.7l-.7 1.3M163.6 177.2v2.2l-.1 .2-.3 .1M163.6 178.9l-.6 1M163.9 162.9a8.2 8.2 0 0 1 2.5 5.4M163.9 175.9l-.6 3.1-.5 .5"/>
<path d="M164.2 170.1v.6M164.3 164.4a6 6 0 0 1 .8 3.7M164.3 164.8l.1 .3a5.5 5.5 0 0 1 .5 3M164.3 167.6l-.1 2.5M164.3 167.6l.2 .3 .4 .2M164.5 170.2a11 11 0 0 1-4.6 4.4M164.9 169.8l-.6 .1-.1 .2M164.9 169.8h.1M164.9 169.8v.1M164.9 168.1v1.7M164.9 170a10.9 10.9 0 0 1-4.7 4.6M164.9 170l-.4 .2"/>
<path d="M164.9 168.1h.2M164.9 170l.6 .1M165.1 169.9l-.2 .1M165.1 168.1l-.1 1.7M165.1 168.1a1.29 1.29 0 0 1 1.3 1.1M165.5 170.1a11.4 11.4 0 0 1-4.9 4.7M165.5 170.1l.3 .1 .2 .4M165.6 169.9l.4 .2 .2 .6M165.6 169.9h-.8l-.3 .3M165.6 169.9l-.1 .2M166 170.6a11.9 11.9 0 0 1-5 4.8M166 170.6l.1-.2 .1 .4"/>
<path d="M166.2 170.8l.1 7.7M166.2 170.7v.1M166.2 170.7l.2 7.7M166.3 179.9l-1 1.8M166.3 178.5l-1 1.8M166.3 178.5v1.2M166.3 179.7l-1 1.8M166.3 179.7v.2M166.4 178.4l-.1 1.3M166.4 178.4l-.1 .1M166.4 169.2a1.3 1.3 0 0 1-1.4 .6M166.4 169.2l.3 6.6"/>
<path d="M166.4 168.3l.3 8.7M166.4 168.3v.9M166.6 177.1l-.3 .3M166.7 175.8l-.4 .3M166.7 175.8l-.1 1.3M166.7 175.8v1.2M166.7 177l-.1 .1M121.5 183.1l5.3 1.4M121.5 183.1v1.3l23.3 6.4M121.9 181.2v1.4M122 181.4a1.14 1.14 0 0 1-.5 1.7M122 181.4v1.2"/>
<path d="M122 181v.4M122 181h.1M122.3 181.4l2.2 .6M124.5 183.3l2.3 .7zM124.5 180.7v1.7l.9 1.1 1.4 .3M125.1 180.3l1.4 .4M125.1 180.3l-.6 .4M125.1 183.2h.1M125.1 183.1v.1M125.1 183.2l-.2-.4-.4 .5M126.8 180.4l-.3 .3M126.8 180.3l-.3 .4"/>
<path d="M127.5 184.5l2.4 .6M127.5 180.1v4.4M127.9 185.3v-.4l2 .6M128.1 184.1l2 .5M128.1 182.7v1.4M128.1 181.2l-.6 .1M128.1 184.1l-.6 .4M128.2 185l-.3 .3M129.8 182.5l.3 .1M129.8 182.5v.9l.3 .1M129.8 182.4l-1.7 1.7M129.9 185.1v.4"/>
<path d="M130 185.4l.8 .2M130 181.8l-.2 .7M130 181.8l.8 .2M130.1 182.6v.9M130.1 184.6l-.2 .5M130.3 180.1l.4 .1M130.3 180.1l-2.8 2.7 .6-.1M130.7 180.2v1M130.7 180.2l-2.6 2.5M130.8 182l-.7 .6M130.8 182v1.2M130.8 183.2l-.7 .3"/>
<path d="M130.8 185.4v.3l4 1.1M130.8 185.4l4 1.1M131 184.9l4 1M131 184.9l-.2 .5M131.2 183.5l-1.1 1.1M131.2 183.5v.7l-1.3 1.3M131.7 182.5l.5 .1M131.7 182.5l-.9 .9 .4 .1M131.7 182.5v.7M131.7 183.2l-.5 .5M131.7 183.2l.3 .1M132 183.9l-1 1"/>
<path d="M132 183.1l.3 .1M132 183.1v.9l.3 .1M132.1 181.9l.5 .2M132.3 182.4l-.3 .7M132.3 182.4l.7 .2M132.3 183.2v.9M132.6 180.2v1.2l-1.8 1.8M132.6 180.2l-.7-.2-1.9 1.8M132.6 180.2l-1.8 1.8M133 182.6l-.7 .6M133 182.6v1.2M133 183.8l-.7 .3"/>
<path d="M134.2 183.7l.3 .1M134.2 183.7v.9l.3 .1M134.3 182.5l.6 .2M134.5 183l-.3 .7M134.5 183l.7 .2M134.5 183.8v.9M134.8 186.5v.3M134.8 180.8v1.2l-1.8 1.8M134.8 180.8l-.7-.2-1.8 1.8M134.8 180.8l-1.8 1.8M134.9 186.7l.8 .2M135 185.9l-.2 .6"/>
<path d="M135.2 183.2l-.7 .6M135.2 183.2v1.2M135.2 184.4l-.7 .3M135.7 186.7v.3l2 .6v.4l.6 .1M135.7 186.7l2.3 .7M135.9 186.2l-.2 .5M135.9 186.2l2 .5M136.1 184.9l-1.1 1M136.1 184.9v.6l-1.3 1.3M136.4 184.3l.3 .1M136.4 184.3v.9l.3 .1M136.4 184.7l-.3 .3"/>
<path d="M136.5 183.1l.6 .2M136.6 183.8h.1M136.6 183.8l-1 .9 .5 .2M136.6 183.8v.1M136.7 183.7l-.3 .6M136.7 183.7l.7 .1M136.7 184.4v.9M136.8 185.2l-.9 1M137.1 181.4l-.8-.2-1.8 1.8M137.1 181.4v1.2l-1.9 1.8M137.1 181.4l-1.9 1.8M137.4 183.8l-.7 .6"/>
<path d="M137.4 183.8v1.2M137.4 185l-.7 .3M137.6 184.8l.2 .1M137.9 182.6l.1 .3M137.9 182.6v1.2l.1 .3M137.9 185.4v1.3M137.9 185.4l.1 .2M137.9 186.7l.1 .7M137.9 183.3l-.5 .5M138 181.2l1.6 .4M138 181.2v.3M138 181.5l.5 .1v.4"/>
<path d="M138 181.5l.5 .3M138 182.9v4.5M138 182.9l.7 .2M138 185.2l-.1 .2M138 184.6l-.6 .6-.3-.1M138 184.4l-.6 .6M138.5 182l1.1 .3M138.5 182l-.6 .6M138.5 181.8l-1.8 1.9M138.6 187.8l-.3 .3M138.7 187.8l-.4-.1v.4M138.7 183.1v4.7"/>
<path d="M138.8 187.8l6 1.6M139.1 183.4v3.8l1.8 .5 .9-.7M139.1 183.4l.7 .9M139.3 187.3l-.6 .5M139.6 181.6v.7M139.6 182.3l-.9 .8M139.7 187.5l3.1 .8M139.7 187.4v.1M139.8 187.4h-.1M139.8 184.3l1.5 .4M141 180.2l-1.4 1.4M141 181.5l-1.9 1.9"/>
<path d="M141.1 187.5l1.2 .4M141.3 184.7l.5 .6M141.5 187.2l.8 .3M141.6 182.5l-1.8 1.8M141.8 185.3v1.7M142.3 187.5v.4M142.8 188.3h.1M142.9 187.4l-.6 .1M142.9 187.8l-.6 .1M142.9 187.4v.4M143 183l-1.7 1.7M143.5 183.6l-1.7 1.7"/>
<path d="M143.7 185.2l.1 .1M143.8 185.1l-2 1.9M144 186.3l-1.1 1.1M144 186.7l-1.1 1.1M144.1 187l-1.3 1.3M144.8 189.4v1.4M145.2 189.1l-.4 .3M145.2 189.1v1.3M145.2 190.4l-.4 .4M147.1 184.8v3.3M147.3 188.2a3.4 3.4 0 0 0-2.1 .9M147.3 189.6a4 4 0 0 0-2.1 .8"/>
<path d="M147.3 188.2v1.4M147.8 184.7l-.7 .1M147.8 184.7v3.3M147.8 188l-.7 .1M147.8 188l-.5 .2M147.8 189.4l-.5 .2M147.8 188v1.4M149.6 182.8l.1 3.4M149.6 182.8l-1.8 1.9M149.7 186.2l-1.9 1.8M149.9 186l-2.1 2M150.4 182.5l.1 3.3"/>
<path d="M150.4 182.5l-.8 .3M150.5 185.8l-.8 .4M150.7 186.6l-2.9 2.8M150.7 186.9h-.3M158.4 185.2a32.5 32.5 0 0 1-7.6 2l-.2-1.4h-.1M158.4 185.1v.1M158.4 183.8v1.3M158.4 183.8v1.4M158.9 183.2l-.1 .4-.4 .2M158.9 184.1l.8 .1M158.9 183.3v.1M158.9 183.3l-.1 1.5-.4 .3"/>
<path d="M159 183.2l-.1 .1M159 182.1l-.1 .1M159.1 183.4l.6 .8M159.1 183.4l-.2 .5M159.7 185.5l.1 .7h.3M159.7 184.2h.7M159.7 184.2h.1M159.7 185.5h.1M159.7 185.5l.3 .2h.4M159.7 184.2l-.8 .4M160.4 185.7l-.3 .5M160.4 184.2v1.2"/>
<path d="M160.4 185.4h-.7v.1M160.4 185.4v.3M162.2 184.9l-2.1 1.3M162.2 184.9l-.2 4.1a31.5 31.5 0 0 1-17.9 4.5 30.7 30.7 0 0 1-16.5-4.5 10.3 10.3 0 0 1-3.5-3.9M162.6 184.3l-2.2 1.4M162.6 184.3l-.4 .6M162.7 184l-2.3 1.4M162.7 184l-.1 .3M162.8 182.8l-2.4 1.4M162.8 182.8l-.1 1.2M163.1 185.8l1.7 .5M163.1 185.8l-1 1"/>
<path d="M165.2 181.8l-.3 .5-.1 4M165.3 181.7l-.3 .4M165.3 181.7l-.1 .1M165.3 180.3l-.2-5.9-1 1.2-1.3 1.1v6.1M165.3 181.5l-.1 .3M165.3 180.3v1.2M166.1 180.2a8.3 8.3 0 0 1-1.3 6.1"/>
<circle cx="58.7" cy="78.8" r="2.8"/>
<circle cx="51.3" cy="91.7" r="8"/>
<circle cx="233.6" cy="91.7" r="17"/>
<circle cx="233.6" cy="91.7" r="19.5"/>
<circle cx="43.8" cy="104.6" r="2.8"/>
</g>
<text font-size="5.6" x="6.9" y="11.1">E4T Single-Ended OEM Miniature Optical Kit Encoder</text>
<g font-size="4.2">
<text x="40.3" y="52.2">.315 THRU BASE</text>
<text x="245.3" y="52.1">.505</text>
<text x="41" y="57.6">8</text>
<text x="118" y="56.4" transform="rotate(-90 118 56.4)">.120 [3.04] (#3-48)</text>
<text x="122.9" y="56.4" transform="rotate(-90 122.9 56.4)">.089 [2.27] (M2.5)</text>
<text x="127.5" y="56.4" transform="rotate(-90 127.5 56.4)">0</text>
<text x="137.9" y="56.4" transform="rotate(-90 137.9 56.4)">.309 [7.85]</text>
<text x="145" y="56.4" transform="rotate(-90 145 56.4)">.346 [8.79]</text>
<text x="152.3" y="56.4" transform="rotate(-90 152.3 56.4)">.446 [11.33]</text>
<text x="244.2" y="57.6">12.83</text>
<text x="162.5" y="64.4">PIN 1</text>
<text x="80.8" y="74.2">60°</text>
<text x="159.5" y="89.7">.768</text>
<text x="193.6" y="89.4">.575</text>
<text x="156.1" y="95.2">19.51</text>
<text x="192.5" y="94.9">14.61</text>
<text x="259.7" y="116">.866</text>
<text x="129.8" y="122.7">DEFAULT #3-48 X 3/16&quot; SCREWS</text>
<text x="259.2" y="121.5">22</text>
<text x="39.1" y="127.4">2X</text>
<text x="50" y="127.4">.110</text>
<text x="84.8" y="127.4">.586 BC</text>
<text x="129.8" y="127">QTY 2 SUPPLIED</text>
<text x="129.8" y="131.2">(M-OPTION BASE SUBSTITUTE M2.5 X 4)</text>
<text x="47.7" y="132.9">2.79</text>
<text x="81.4" y="132.9">14.88</text>
<text x="126.5" y="146.8">H-OPTION COVER</text>
<text x="103.5" y="151.1">(COVER HOLE FOR EXTENDED SHAFTS)</text>
<text x="176.5" y="159.1">.295</text>
</g>
<g font-size="3.2">
<text x="271.4" y="48.7" transform="rotate(-90 271.4 48.7)">RELEASE DATE: 11/18/2014</text>
<text x="28.9" y="203.8">1400 NE 136th Avenue</text>
<text x="93.6" y="203.9">info@usdigital.com</text>
<text x="132.6" y="203.9">Local: 360.260.2468</text>
<text x="29.2" y="208.5">Vancouver, Washington 98684, USA</text>
<text x="93.6" y="208.5">www.usdigital.com</text>
<text x="132.6" y="208.4">Toll-free: 800.736.0194</text>
</g>
<g font-size="2.8">
<text x="215.7" y="205.7">UNITS: INCHES [MM]</text>
<text x="215.7" y="208.5">METRIC SHOWN FOR REFERENCE ONLY</text>
</g>
</svg>
